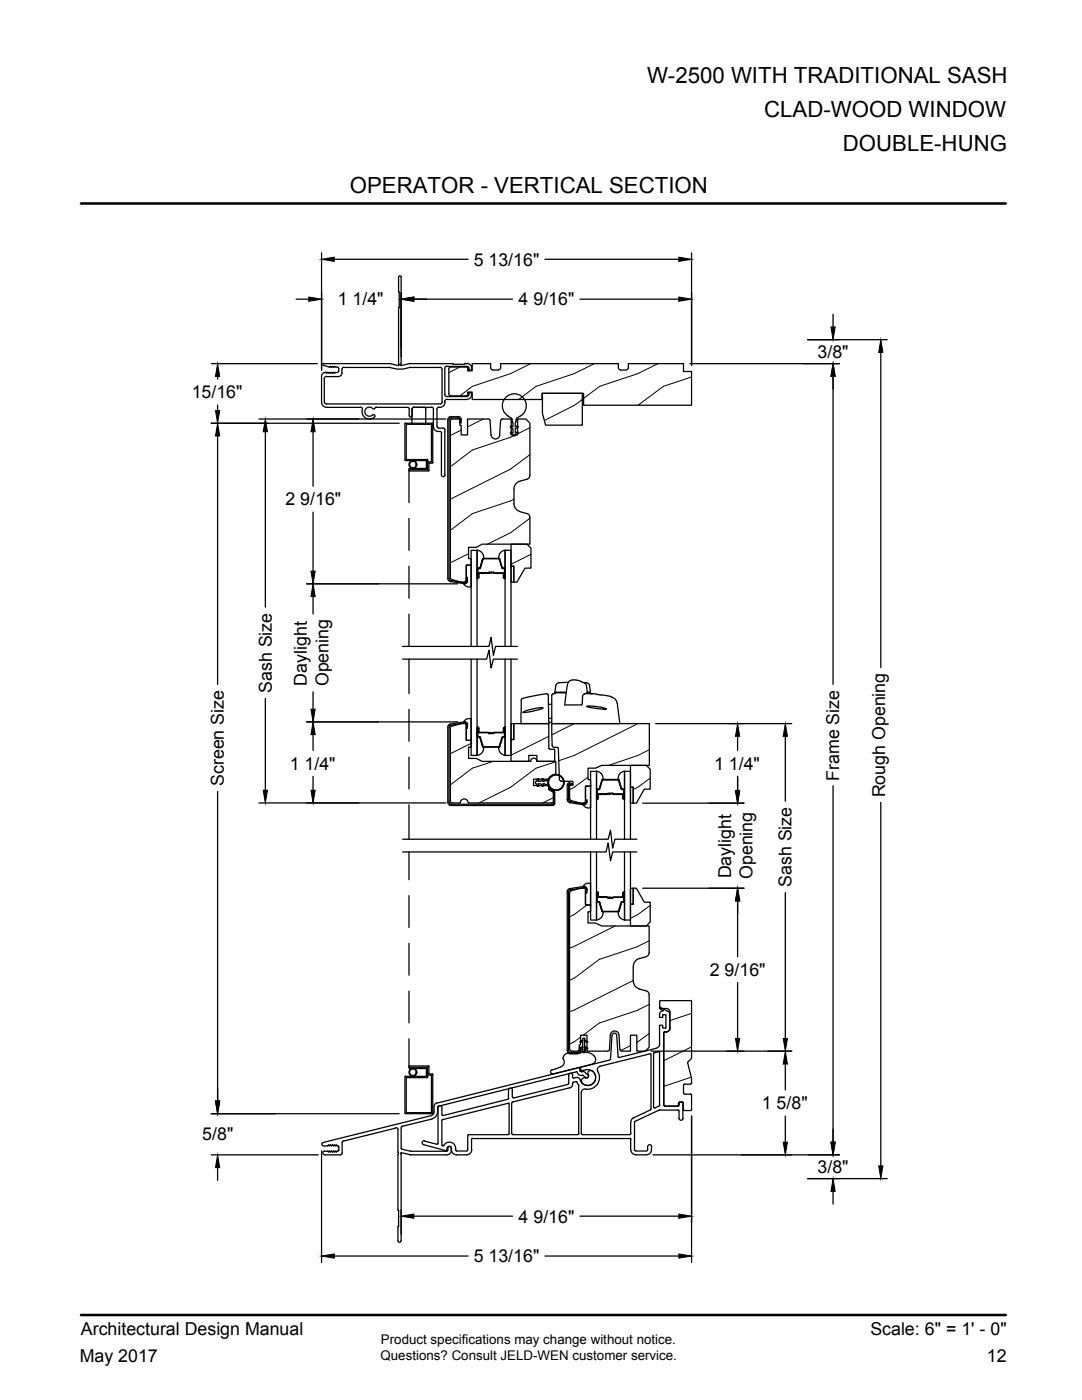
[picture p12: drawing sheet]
<svg xmlns="http://www.w3.org/2000/svg" width="216mm" height="279mm" viewBox="0 0 216 279" stroke-linecap="round" stroke-linejoin="round" font-family="sans-serif">
<g fill="none" stroke="#000" stroke-width=".25">
<path d="M59.1 59.7h2.5M64.2 50.5v23.3M66.7 51.7h26.7M79.6 58.3h.1M79.7 58.3l-.1 3.1M80 55.3v17.3M80.1 55.3l-.3-.3-.3 .3 .1 2.9M82.6 59.7h19.7M108.7 51.7h26.8M115.7 59.7h19.8M138 50.5v22.4M42.1 72.6h21.2"/>
<path d="M43.4 75.1v.6M64.2 75.1v5.2a1.04 1.04 0 0 0 1 1h6.7M64.5 72.9l1.3 .3M64.6 72.6h13.2M64.6 72.5l-.2 .2 .2 .2M65.1 74.4l-.2-.1a.78 .78 0 0 0-.7 .8M65.1 74.4h.1M65.1 75.2h2.4M65.1 75.1l-.2 .1-.2 .3v4.7l.4 .4h22.7h.3l.2-.4M65.8 74.4h.1M65.8 74.3l-.4 .1-.1-.1-.1 .1M65.8 73.2v.1"/>
<path d="M65.8 73.2h.2M66 73.2v.1M66 74.3l.2 .1M66 74.4h-.2M66.2 73.2h-.2M66.2 74.4h.2M66.2 73.2h.2M66.4 73.2h.2M66.6 73.2h.2M66.7 73.2l.6 .1M67.3 74.4h-.7l-.1-.1-.1 .1M67.3 73.3l.2 .1 .1 .6"/>
<path d="M67.6 74l-.3 .3M68.2 73.7v.7M68.3 74.4a.78 .78 0 0 1-.8 .8M68.6 73.3h9.1M68.6 73.3h-.2l-.2 .4M77.7 73.3h.1M77.8 73.3l.9 .2M77.8 72.5h.1M77.8 72.6l1.7 .4 .2-.2-.1-.1M78.7 73.5l1.3 .2 .9-.2M79.6 61.4v11.2M80 72.7l-.1 .1 .2 .2"/>
<path d="M81.7 72.6l-1.6 .4M81.8 73.3l-1 .2M81.8 72.6h8.5M81.8 72.5h-.1M81.9 73.3h5.9M81.9 73.3h-.1M87.8 73.3h.2l.2 .4M88.2 73.7v6.5M88.8 78.7l.2 .4h.2h4h.2l.2-.4M88.8 73.5v5.3M89.1 73.1h4.1M89.1 79.7h4.1"/>
<path d="M89.2 73.1h-.2l-.2 .4M89.2 79.7h-.2l-.2 .4M90.3 72.5l.1 .2M90.4 72.7h2.3M92.7 72.6v.1M92.8 72.6h.4M92.8 72.5v.1M92.9 73.3l-2.9-.1-.2 .1-.2 .3v5.2l.4 .2h2.9M93 73.2l.2 .1 .2 .3M93.2 72.5a.95 .95 0 0 1 .9 1M93.2 73.1h.2l.2 .4M93.4 78.6l-.2 .4h-.2"/>
<path d="M93.5 73.5a.29 .29 0 0 0 .3 .4 .29 .29 0 0 0 .3-.4M93.5 78.8a.3 .3 0 0 1 .3-.5 .3 .3 0 0 1 .3 .5M94.1 78.7a.95 .95 0 0 1-.9 1M97.9 73.4l.2 .3 .2 .1M97.9 73.4v-.8h-3.7v1.4h-.9v-.4M98.3 73.8h1.2M99.9 73.4v-.8h23.5v.8M99.9 73.4l-.2 .3-.2 .1M108.2 78.5h8v6.4h-7.3l-.7-2.4zM123.4 73.4l.2 .3 .2 .1M123.8 73.8h1.2M125.4 73.4v-.8h11v1.5h1.6v6.8h-21.6v-2.4h-8.3v1.2h-13.9v-1.5h-.9v.4"/>
<path d="M125.4 73.4l-.2 .3-.2 .1M137.7 72.6h29.8M161.1 67.8h15.9M166.2 62.7v2.5M166.2 75.1v61.5M175.8 70.3v62.9M42.1 84.5h37.6M43.4 80.8v1.1M43.4 87v49.6M51.7 83.6h37.3M52.9 86.2v35M62.5 86.2v10.8"/>
<path d="M71.9 81.3a.39 .39 0 0 1 .4 .5 1.46 1.46 0 0 0 .7 1.6 1.46 1.46 0 0 0 1.8-.2M74.4 81.5a.93 .93 0 0 0-1.4 .1 .93 .93 0 0 0 .2 1.3 .93 .93 0 0 0 1.3-.2l.3 .2v.3M75.1 81.3h6.3l.2 .3M75.1 81.3l-.5 .3-.2-.1M80.8 84.6v7.2l.1 .1M80.9 91.9h4M80.9 84.5h5.3M80.9 84.4l-.1 .2M81.1 91.6l.1 .1M81.2 91.7h4.1v1.9M81.2 84.7h4.8M81.2 84.6l-.1 .2v6.8"/>
<path d="M81.6 93.8l.2 .2M81.6 93.6v6.7M81.6 81.6v1.4M81.7 83l.3 .2 .2-.2M81.7 94h3.8M81.8 93.4l-.2 .2M82.2 81.6v1.4M82.6 81.3h-.2l-.2 .4v2.8M84.6 81.3h.2l.2 .4M84.9 81.7v2.8M85 91.9l.1 .1M85.1 92v1.4"/>
<path d="M85.1 93.3l-.1 .2h-3.3M85.4 93.6l-.2 .1h-3.4M85.6 93.8l-.1 .2M85.7 92.4h.5M85.7 92.4l-.1 .1v1.4M86 92.2l-.7 .1M86 84.6l.1 .2M86.1 81.3h-3.5l-.3 .3M86.1 84.8v7.2M86.1 81.3h.2l.2 .4M86.1 92l-.1 .2M86.2 84.4l.2 .2"/>
<path d="M86.3 84.6v7.7M86.4 92.3l-.2 .1M86.5 81.7v3.5M86.5 85.2a1.11 1.11 0 0 0 1.4 .9l.2 .4M87.6 81.3h-.2l-.2 .4v3.4l.2 .3h1M88.1 86.5v8.3a.36 .36 0 0 0 .3 .3 .36 .36 0 0 0 .4-.3M88.4 85.4l.2 .1 .2 .3M88.8 80.1v.2M88.8 85.8v9M88.8 80.3a1.06 1.06 0 0 1-1.2 1M89.4 83.8v31.6a.66 .66 0 0 0 .5 .7M89.6 83.8v31.6l.3 .4 2.7 .5 .3-.1 .1-1h.2v.7v-.7h-.2v-2.3v2.9l-.4 .3"/>
<path d="M90 83.4h1.4M90 83.2h1.4M90 83.4h-.2l-.2 .4M90 83.1a.66 .66 0 0 0-.6 .7M90.2 83.6h1.2M90.3 83.6l-.4 .2v.2v31.3l.3 .4M91.4 83.4h.2l.2 .4M91.4 83.1a.66 .66 0 0 1 .7 .7M91.4 83.6l.4 .2v1.1h.2v1.9h1.3v-3.2h4.1M91.8 83.8v.6h.2v-.6M97.4 83.6l.4 .4M97.8 84l.2 2.8"/>
<path d="M98 86.8a.87 .87 0 0 0 .9 .8 .87 .87 0 0 0 .8-.8M100.3 83.6h1.7v3.2h1.3v-3.2h1.6l.8 .8v10.5a.78 .78 0 0 1-.5 .7 2.61 2.61 0 0 0-2.6 1.6v3.4M100.3 83.6l-.4 .4-.2 2.8M101.4 83l.6 .4 .2 .4M101.4 83a2.39 2.39 0 0 1-.6-3.6 2.39 2.39 0 0 1 3.7 0 2.39 2.39 0 0 1-.7 3.6M101.9 85.3l.4 .3v.9l-.3-.3M101.9 86.5l.4 .3M102.1 85l-.2 .1v.2M102.1 86.3h-.2v.2M102.2 83.8v.2M102.2 84l.1 .4M102.3 84.4v.8l-.3-.2"/>
<path d="M102.4 86.8l.2 .2 .3-.2M102.8 84.4v.8l.4-.2M103 84.2l-.1 .2M103 83.8l-.1 .4M103.2 85l.2 .1-.1 .2M103.3 85.3l-.5 .3v.9l.5-.2v.2M103.3 86.5l-.5 .3M103.8 83l-.6 .4-.2 .4M61.2 116.5h30.1M62.5 102.2v11.8M62.5 119.1v3.4M81.6 103.5v6.3"/>
<path d="M81.6 113v6.4M90.2 115.7l1.8 .5h.6M93.2 112.7l-.2 .2M93.3 115.9l-.2 .5-.6 .1M94 112.7v4.4a1.21 1.21 0 0 1-1.5-.6l-2.6-.5M94.1 112.6l-.2 .2h-.7M95.2 109.8a1.46 1.46 0 0 1 1.3 1.6M95.2 113.6v1.6M95.3 115.2l.1 .2M95.4 115.4l-.2 .1M95.4 114.5v.7M95.6 114.4h1.8l.7-.1h-2.5l-.1 .2"/>
<path d="M95.6 114.4v.8l-.2 .2M95.7 113.4l-.4 .1M95.7 113.5l-.3 .1v1.6h.1M95.8 113.3l-.1 .1M95.9 113.3l.5-1.8h3.2l.5 1.8 .6 .2-.1 1.8-.1-.8M95.9 113.3l-.2 .2M96.3 111.6l-.5 1.7M96.5 111.4h3.1l.1 .1M96.5 111.4l-.2 .1M99.7 111.6l.5 1.7M100.2 113.3l.5 .2v1.7l-.1 .2-.2-.2v-.8M100.4 114.4h-1.9l-.1-.1-.9-.1 2.9 .1 .2 .2"/>
<path d="M100.6 115.4l.2 .1M100.8 109.8a1.46 1.46 0 0 0-1.3 1.6M102 113h.5v3.2h-.5zM102 108.6h3.1l.8 .8v4h-1.1l-1.6 2.8h-.7v-3.2h-.5zM102.6 100.5a1.59 1.59 0 0 0 1.1 1.6M103.7 102.1l1.4 .4M105.2 102.5a.78 .78 0 0 1 .5 .7v5.4h-9.5l-1.2 .6h-1.5v2.3h.5v1.2M52.9 139.4v18.3M62.5 138.1v3.4M80.3 129h17.3l.4-1.8 .5 3.6 .4-1.8h4.3M80.3 131.5h16.8l.5-1.7 .4 3.5 .5-1.8h4.7M81.6 122.6v6.4"/>
<path d="M81.6 131.5v6.9M94 129v-19.2h1.2v19.2M94 131.5v19.3h1.2v-19.3M100.8 129v-19.2h1.2v19.2M100.8 131.5v19.3M102 131.5v19.3h-1.2M109.1 138.4l-4.9 1M109.1 138.5h.2l.1 .2 .1 5.7h-5.5v-4.7l.2-.3M110.3 138.5a.75 .75 0 0 0-.2 .9v5h13.6l-.5-4a1.49 1.49 0 0 0-1.3-1.3M110.5 138.4h-.1M110.7 138.1h2.3M110.7 138.1l.1 .2"/>
<path d="M110.8 138.3h2.2M110.8 138.3l-.4 .2M111.5 136.3l-.5 .3-.3 1.5M113.4 136.2l-1.9 .1M114.2 135.7l-.4 .1a2.11 2.11 0 0 0-.7 1.9l-.4 3 3.4-.1 .2-1.8 .2-.2M114.2 135.7h.7M114.9 135.7a2.64 2.64 0 0 1 2.1 1.2l.2 1.3-.5 .3M116.5 136.2l.6 .1M116.7 138.5l-.2 .1M117 136.3a.58 .58 0 0 1 .6 .5l.2 1.3M117.1 138.3h.7M117.2 138.1h.6"/>
<path d="M117.8 138.3l.3 .2-1.2-.1M117.8 138.1v.2M118.2 138.4l.9 .1M119.1 138.6l.9 .1M120 138.7l2 .3M43.4 158v61.7M61.2 144.1h30.1M62.5 146.6v3.1M62.5 155v2.7M81.6 141.6v6.3M81.6 151.1v6.4M89.9 159.8v.2l.4 .2h1.5a.78 .78 0 0 1 .8-.8 .78 .78 0 0 1 .8 .8h16.7"/>
<path d="M89.9 145.3v14.6M89.9 144.5a.66 .66 0 0 0-.5 .6v15M89.9 144.7l-.3 .4v15M92.5 144l.6 .2 .2 .5M92.6 144.4h-.6l-1.8 .5-.3 .4M92.6 144.4h.2l.2 .4M93 147.6l.2 .2h.7M93 144.7v.6h.2v-.6v.6h-.2v2.3M93 144.7l-.1-.3-.3-.1-2.7 .5M93 144.8v2.8M93.9 147.7l.2 .2M94 147.9v1.2h-.5v2.3h1.5l1.2 .5h9.7v-.1"/>
<path d="M94 143.5a1.21 1.21 0 0 0-1.5 .6l-2.6 .4M95.2 145.1l.2 .1M95.2 145.3v1.7M95.3 147l.4 .2M95.4 145.3h.1M95.4 147l.3 .1M95.4 145.3v1.7M95.4 145.2l-.1 .1M95.4 145.2l.2 .1M95.4 145.3v.8M95.5 146.1l.1 .1 2.5 .1-2.5-.2M95.6 145.3v.8"/>
<path d="M95.7 147.1l.1 .1M95.7 147l.2 .2M95.8 147.2l.5 1.8M95.9 147.2l.6 1.8h3.1l.5-1.8M96.3 149l.2 .1M96.5 149.1a1.46 1.46 0 0 1-1.3 1.7M99.5 149.1a1.46 1.46 0 0 0 1.3 1.7M99.7 149l-.1 .1h-3.1M100.2 147.2l-.5 1.8M100.3 147.1l-.1 .1M100.4 145.3l.2-.1 .1 .1M100.4 145.3v.8"/>
<path d="M100.5 145.3h.2M100.5 145.3v.8M100.6 146.1l-.2 .1h-1.8l-.1 .2h-1v-.1h.9l.1-.2h1.9M100.7 147l-.5 .2M100.7 145.3v1.7M100.7 147l-.4 .2M100.8 145.1l-.2 .1M102 144.4h.5v3.2h-.5zM105.9 151.7a.66 .66 0 0 1 .6-.4 .66 .66 0 0 1 .6 .4M106.6 141.8l1.8-.5a8.5 8.5 0 0 0-3.9 .7l-.2 .2 1.6-.2M106.6 141.9l-.6 .1M107 156.4l.2 .5"/>
<path d="M107 155.9l-.2 .3 .2 .2M107.1 151.8v.1h3.8v2.4l-.2 .2a1.58 1.58 0 0 0-1.2 1h-3v1.3h3v.7l.7 .5M107.2 155.5l-.2 .5M107.3 155.5l.2-.1v.2M107.5 156.7v.2h-.2M108.5 155.6l-.2-.2-.4 .5h-.6l.2-.3M108.5 156.7l-.2 .2-.4-.5h-.6l.2 .3M108.5 155.6l-.2 .3 .4-.1M108.5 156.4h-.2l.2 .3M108.5 156.4l.8 .3M108.9 155.8h.1M108.9 156.6h.1"/>
<path d="M109.4 140.6h.7M109.5 143.4h.6M109.5 149.4v-5h-7v3.2h-.5v4.3h3.5v-1.1h1.6v1.1h3.6v-2.2M109.5 144.2h.6M109.5 149.3l.2 .2M109.7 149.5h.8l.2 .2M109.8 155.1l-.7 .6-.3 .1M109.8 155.1a1.59 1.59 0 0 0 0 2.2l-.6-.5M110.3 158l.2 .3M110.4 158l.1 .2M110.4 158.2v2.2M110.5 157.9l-1-.6v.2l.9 .6"/>
<path d="M110.5 159.8l-.2 .4h-.2M110.5 157.8l.2 .4M110.6 149.2h.6l.2 .1 .2 6.2 .4 .4M110.6 149.2l-.4-.4-.1-4.4h19.5v8.4h-9.6l-1.2 .5h-1.5v2.3h.5v1.2M110.7 158.2v2.2M112 155.9h2.3v.8h-.6v2.7M113.2 159.5a.67 .67 0 0 0 .5 .7l2.7 .4a1.21 1.21 0 0 0 1.5 .6M113.2 156.6v3M113.4 159.5l.4 .4M113.6 156.4l-.2 .2v3M113.7 156.3l.6 .1-.1 .3-.6-.2M113.7 156.2l-.3 .1-.2 .3"/>
<path d="M113.7 159.4l.3 .4M113.7 159.9l2.7 .5 .3-.1 .2-.3M113.9 159.8l2 .5h.5M116.8 159.9v-2.9v2.6h.3v.4v-.4h-.3v.4M116.9 159.8l-.2 .4h-.2M117 156.9l-.2 .1M117.1 160l-.2 .5-.5 .1M117.9 156.8l-.2 .1h-.7M119.1 153.9a1.46 1.46 0 0 1 1.2 1.7M119.1 157.7v1.7M119.1 159.3l.2 .2M119.2 157.7v1.7"/>
<path d="M119.2 159.3l.1 .1M119.2 157.5h.3M119.2 157.6h.3M119.3 159.5l-.2 .1M119.3 157.5l-.2 .1M119.3 157.6h-.1M119.3 159.3v.1M119.4 158.6v.8M119.4 159.3l-.1 .2M119.4 158.6h1.8l.7-.2h-2.5l-.1 .2v.8M119.6 157.4l-.1 .1M120.1 155.7l-.5 1.8"/>
<path d="M120.3 155.7h3l.6 1.8M120.3 155.6l-.6 1.8-.2 .2M120.5 141.5l-3.5-.5a10.1 10.1 0 0 1 4 .4l-.5 .1h.4M123.3 155.5h-3l-.2 .2M123.4 155.5l.1 .2M123.4 155.6v.1M123.5 155.7l.5 1.7 .6 .2M123.9 157.4l.6 .2M124.2 158.6v.8M124.3 158.6h-2l-.1-.2-.9-.1 2.9 .1 .2 .2v.8M124.3 159.3l.1 .2M124.4 159.3h.1"/>
<path d="M124.4 159.5l.2 .1M124.4 157.7v1.7M124.6 159.3l-.2 .2M124.6 157.7v1.7M124.6 153.9a1.46 1.46 0 0 0-1.2 1.7M125.8 152.8h3.2l.7 .7v4h-1.1l-1.6 2.8h-.6v-3.2h-.6zM125.8 157.1h.6v3.2h-.6zM130.8 144.4h27.2M147.2 147v2.7M147.2 154.9v2.8M156.7 147v12.9M166.2 156.8v71.1"/>
<path d="M51.7 160.2h37.3M80.3 167.5h41.1l.4-1.8 .4 3.6 .5-1.8h4.4M80.3 170h40.6l.5-1.8 .4 3.6 .4-1.8h4.9M81.6 160.6v6.9M81.6 170v5.6M81.6 178.7v6.4M89.4 160.1a.66 .66 0 0 0 .6 .7h20.3M89.6 160.1l.1 .2 .3 .2h20.3M110.5 160.4l-.2 .1M110.7 160.4l-.4 .3M113.2 178v31.6M113.4 178v31.6"/>
<path d="M113.7 178.2v31.2M113.7 177.3a.66 .66 0 0 0-.5 .7M113.8 177.6l-.4 .4M114 177.7l-.3 .4M116.4 176.9l.5 .1 .2 .5M116.4 177.2l-2.7 .4M116.4 177.1l.3 .1 .2 .3M116.4 177.3h-.5l-2 .5M116.5 177.2l.2 .1 .2 .3M116.8 177.6v.6h.3v-.6v.6h-.3v2.3M116.8 177.6v2.9M117.8 170v13.6h1.2v-13.6"/>
<path d="M117.8 176.3v5.7h-.5v2.2h1.5l1.2 .6h9.5v5.4a.78 .78 0 0 1-.6 .7M117.8 167.5v-13.6h1.2v13.6M117.9 176.3a1.21 1.21 0 0 0-1.5 .6l-2.7 .4M119.1 177.9l.2 .1M119.1 178.2v1.7M119.1 179.9l.2 .1M119.2 179.9h.3M119.3 178l-.2 .2M119.3 178l.1 .2M119.3 178.2v.7l.1 .2 2.5 .1v-.2h-2.4M119.3 178.2h-.1v1.7h.1M119.4 178.2v.7"/>
<path d="M119.4 178.9l.1 .1M119.5 179.9l.2 .2M124.2 178.2l.1 .7M124.4 178l.2 .2v1.7l-.2 .2h-.4l-.5 1.8-.1 .1M124.4 178l-.1 .2M124.4 178.2v1.7M124.5 178.2l-.1-.1v.8l-.2 .2h-1.8l-.1 .2h-1l.9-.1 .1-.2h1.9M124.5 179.9l-.6 .2M124.6 167.5v-13.6h1.2v13.6M124.6 170v13.6M124.6 177.9l-.2 .1M125.8 177.3h.6v3.1h-.6z"/>
<path d="M125.8 170v13.6h-1.2M126.4 177.3h.6l1.6 2.8h1.1v3.9l-.7 .8h-3.2v-4.4h.6zM128.3 177.3h20.1M128.3 160.3h20.1M147.2 179.8v11.1M156.7 178.2v29M175.8 160.1v72.6M81.6 188.3v6.3M81.6 197.8v6.3M116.8 180.5l.2 .1M117 180.6h.7M117.7 180.6l.2 .1"/>
<path d="M119.2 180.1h.3M119.5 180l.1 .1M119.6 180.1l.6 1.8 3.1 .1M119.7 180.1l.5 1.8 3.2-.1M120.3 182a1.46 1.46 0 0 1-1.2 1.6M123.4 182a1.46 1.46 0 0 0 1.2 1.6M123.9 180.1l-.5 1.7M126.4 192.8v3M126.4 195.8a1.59 1.59 0 0 0 1.2 1.6M127.5 197.4l1.4 .3a.78 .78 0 0 1 .6 .8v10.5l-.7 .8h-1.7v-3.2h-1.3v3.2l-1.9-.1-.2-.3-.2-2.8M128.9 190.9a2.44 2.44 0 0 0-2.5 1.5v.4M131.6 199.9v1.2l.2 .2"/>
<path d="M131.8 199.7h6M131.8 199.7l-.2 .1M137.8 199.7l.2 .1M138 199.9v11.3l-.8 .8 .8 3.2v.9l-.2 .2M147.2 196.1v11.1M80.8 214.9v7.2l.1 .2M80.9 214.8l-.1 .1M81.1 215.2v6.7M81.2 215l-.1 .2M81.6 207.3v5.8l.2 .1M81.7 212.7h3.8M81.7 213.2h3.2"/>
<path d="M81.8 212.7l-.2 .1M81.8 213h3.4M85 213.2l.1 .2M85.1 213.4v1.3M85.1 214.7l-.1 .1h-4.1M85.2 213l.2 .1-.1 1.8M85.3 214.5l.7 .1M85.4 214.9l-.2 .2h-4M85.5 212.7h.1v1.5l.1 .1M85.7 214.3h.5M86 214.5l.1 .2M86.1 214.7v7.2"/>
<path d="M86.2 214.3l.2 .2M86.3 214.5v7.6M101.3 219.4l-12.9 3.2M101.5 219.2l-.1 .2M102.2 217.6v1.3M102.3 217.5a.4 .4 0 0 0-.4-.4 .4 .4 0 0 0-.4 .4v1.7M102.3 218.9l.2 .2M110.1 213.5a.4 .4 0 0 0-.2 .5 .4 .4 0 0 0 .4 .3M111.8 213l-1.7 .5M112.4 211.1v.3M112.4 211.4a1.04 1.04 0 0 1-.6 1.6M113.2 209.6a.66 .66 0 0 0 .6 .7"/>
<path d="M113.3 216.4l-10.8 2.7M113.4 209.6l.2 .4h.2h1.4h.2l.2-.4M113.7 217.1l-11.5 2.9-.1 6.2 .2 .2M113.7 209.4l.2 .3 .2 .1 1.3-.1 .2-.3M113.7 210.3a.99 .99 0 0 0-1.3 .8M114.2 215l.3 .1M114.2 214.6v.4M114.3 214.6a.4 .4 0 0 0-.4-.4 .4 .4 0 0 0-.4 .4v1.6l-.2 .2M114.3 216.4a.78 .78 0 0 1-.6 .7M114.4 216l.6-.2 .4 .7M114.4 216l-.2 .4M114.8 215.1l-.3 .1"/>
<path d="M114.9 215a.78 .78 0 0 1 .9 .6M115.2 214.1a.77 .77 0 0 0 1 .5M115.2 214l-.2-.1-27.6 6.9M115.5 216.5v.2M115.5 216.7v9.5M115.5 213l.2 .2M115.6 209.6v-.6h.3v.6M115.6 209.4v-.9h.3v-1.9h1.2v3.2h4.1M115.7 213.2l.2 .6M115.8 209.1l.5-.3v.3l-.4 .2M115.8 207.9l.5-.4v.3l-.4 .2M115.8 209.1l-.1 .2h.2"/>
<path d="M115.8 207.8l-.1 .2h.2M115.9 213.7l.2 .2M115.9 209.6a.66 .66 0 0 1-.7 .7h-1.5M116.1 213.9h.1M116.1 213.9l.7 .1M116.2 209.9l-.5 .3h-.5M116.2 213.7a1.74 1.74 0 0 1 2.7 1.4 1.59 1.59 0 0 1-1.4 1.5 1.59 1.59 0 0 1-1.7-1M116.2 209.4l-.1 .5M116.2 214.6h.2M116.2 213.7l-.2-.2-.1 .2M116.3 207.4v2.5l-.1-.4M116.3 207.3l.2-.1 .2 .1"/>
<path d="M116.3 209.9l.2 .2 .2-.2M116.7 207.4v2.5v-.5v.1M116.8 209.4v.1M116.8 214.1l.5 .4a.36 .36 0 0 1 0 .5 .36 .36 0 0 1-.5 0l-.4-.4M116.8 209.9a2.33 2.33 0 0 1 2.1 1.5l-.2 .5-.5 .5M116.8 209.6v.3M116.9 217.3l-.6 .2-.3 .6v8.1M116.9 215.1a.66 .66 0 0 0-.8 .3 .66 .66 0 0 0 .1 .8M117.2 209.1l.1 .2h-.2l-.4-.2v-.3l.5 .3M117.2 207.8l.1 .2h-.2l-.4-.2v-.3l.5 .4M118.1 212.4l-30.9 7.7M118.2 213.7a.59 .59 0 0 0-.8 .2 .59 .59 0 0 0 .1 .8l-.3 .4h-.3"/>
<path d="M118.2 213.8a1.59 1.59 0 0 1 .3 2.2 1.59 1.59 0 0 1-2.3 .2M119.3 213.9a2.35 2.35 0 0 1-.1 2.5 2.35 2.35 0 0 1-2.3 1M121.7 209.4l-.5 .4M121.7 211.6l-5.9 1.4-.1 .7h.3M121.8 206.6l-.2 2.8M121.8 206.6a.87 .87 0 0 1 .8-.8 .87 .87 0 0 1 .9 .8M121.8 211.3l-.1 .2M122.1 206.6l-.3 4.7M122.2 206.6a.44 .44 0 0 1 .4-.4 .44 .44 0 0 1 .4 .4M123 206.6l.3 4.3 .2 .1 7.4-1.8a.99 .99 0 0 0 .7-.9M129.9 210.5l-.1-.2-10 2.5-.5 .4v.7M129.9 210.5v10.8"/>
<path d="M129.9 209.8h28.1M130.6 210.1l-.2 .2v10.7l.3 .1M131.4 209.9l-.9 .2M131.4 209.9l.2 .2M131.6 210.1v10.5M131.8 201.1l1.4 .7M131.8 201.3h1.1M131.8 201l-.2 .1 .1 .2 .7 .4M132.4 201.7a.78 .78 0 0 0-.8 .8v.5h.6v-.5h.7v2.7h-.7v-.6h-.6v3.7M132.6 205.9l-.2 .2v14.5M132.7 206l-.2 .2M132.9 201.3a.78 .78 0 0 1 .8 .7"/>
<path d="M133.3 201.8l.2 .2 .2 .5M133.6 202.5v2.7M133.7 205.1a.84 .84 0 0 1-1.1 .8M133.7 202.1v3.1M133.7 205.2a.83 .83 0 0 1-1 .8M136.4 216.5v1.7M136.4 218.1l.2 .2M136.6 216.4h1.2M136.6 218.4h1.2M136.6 216.3l-.2 .2M137.8 218.3l.2 .2M138 218.5l-.1 3.1h-1.3"/>
<path d="M156.7 212.4v5.1M42.1 230.5h21.4M42.1 222.3h37.6M43.4 233v2.6M64.2 229.7v22.2M64.4 228l-.2 .4 .3 .3M64.5 228.7h.9M64.8 229.8h.6M64.8 229.7a.36 .36 0 0 0-.4 .4 .36 .36 0 0 0 .4 .3M65.4 229.7h.1M65.4 229.8l.1 .1M65.5 228.6l-.1 .1"/>
<path d="M65.5 228.5l-.1 .2M65.5 229.9h.1M65.5 228.5h.1M65.6 228.5l.1 .2M65.7 229.8l-.1 .1M65.7 229.7h.1M65.7 228.6h.1M65.8 229.8l.2 .1 .1-.1M65.8 228.7l.2-.2 .1 .2M66.1 229.7h.1M66.1 228.6h.1M66.2 229.8l.2 .1"/>
<path d="M66.4 228.5l.1 .2M66.4 228.5l-.2 .2M66.5 229.8l-.1 .1M66.5 229.7h.1M66.5 228.6h.1M66.6 229.8l.1 .1M66.7 228.5l-.1 .2M66.7 229.9h.1M66.7 228.5h.1M66.7 228.5l.2 .2M66.9 229.8l-.2 .1M66.9 229.7h.1"/>
<path d="M66.9 228.6h.1M67 229.8l.1 .1 .2-.1M67 228.7l.1-.2 .2 .2M67.3 228.6v.1M67.3 228.7h.1M67.3 229.7h.1M67.4 228.7l.2 .2M67.6 229v.5M67.6 229.5l-.3 .3M68.3 228.1v2M68.3 230.1l-.2 .3-.2 .1h-3.1M68.6 227.7l-.3 .3"/>
<path d="M78.9 225.1l-10.3 2.6M78.9 225.1a.4 .4 0 0 1 .5 .4M79.4 225.5l.1 4.6M79.5 230.3v11.2M79.5 230.1v.1M80 229.1l.2 .2 1.7 .5h7.2l.3-.2v-.4M80.1 230.1l1.7 .3M80.1 230l-.1 .2v17.4M80.3 224.7l-.3 .4v4.1M80.9 222.3h5.3M81.1 221.9l.1 .2M81.2 222.1h4.8"/>
<path d="M84.7 227.7a.41 .41 0 0 0-.5 .2 .41 .41 0 0 0 .3 .5l4.4 1.2 .3-.1M86.1 221.9l-.1 .2M86.2 223.3l-5.9 1.5M86.4 222.1l-.2 .2M86.6 220.9v1M86.6 221.9a.78 .78 0 0 1-.6 .7l-21.6 5.4M87.2 220.1a.78 .78 0 0 0-.6 .7M87.4 221.1v7.2l-.2 .1-2.5-.7M87.4 221.1a.4 .4 0 0 1 .4-.4 .4 .4 0 0 1 .4 .4M87.5 220.7l-.2 .2a1.79 1.79 0 0 1-1.1 2.4M88.2 221.1v1.3l.2 .2M88.2 223.6v4.9l.2 .2"/>
<path d="M88.4 228.6h.1a1.27 1.27 0 0 1 1.4-.6 1.27 1.27 0 0 1 1 1.2M89.2 229.1a.42 .42 0 0 1 .5-.4 .42 .42 0 0 1 .4 .5 .36 .36 0 0 0-.4-.4 .36 .36 0 0 0-.3 .4M89.3 229.1l-.2 .4M90 229.2v.4M90.1 229.6a.91 .91 0 0 1-.9 .9h-7.4M90.1 229.4a1.04 1.04 0 0 0 1 1.1h2a1.04 1.04 0 0 0 1-1.1M90.1 229.2v.3M90.9 229.5l.2 .2M90.9 229.2v.3M91.1 229.7h2M93.3 229.5l-.2 .2M93.5 226.5h7.9"/>
<path d="M93.5 226.4l-.2 .2v2.9M94.3 227.2h31.4M94.3 227.2l-.2 .2v2.1M101.4 220.2l-13.1 3.2-.1 .2M101.4 220.2l.2 .1M101.6 220.4v5.8M101.6 226.2l-.2 .2M102.3 226.5h13M115.5 226.2l-.2 .2M116 226.2l.2 .2M116.2 226.5h9.5M125.7 227.2l.2 .2"/>
<path d="M125.8 224v2.2M125.8 227.4v2.1M125.9 229.5a.95 .95 0 0 0 .9 .9M125.9 226.2l-.2 .2M126.4 223.1l-.4 .3-.1 .5M126.6 224v5.5M126.6 229.5l.2 .2M126.8 230.5h2.2M126.8 229.7h2.2M129.2 229.5l-.2 .2M129.9 221.3l-.1 .2-3.4 1.6M130 229.5a.95 .95 0 0 1-1 .9"/>
<path d="M130 228.9v.6M130 228.8a.4 .4 0 0 0-.4-.4 .4 .4 0 0 0-.4 .4v.7M130.3 230.5h37.2M131.5 220.7l-.8 .4M131.5 221.5l-4.7 2.3-.2 .1M131.6 221.5h3.7M131.6 221.5h-.1M131.6 220.5l-.1 .2M132.4 220.5l.2 .2h2.6M132.5 220.5l.2 .2M132.6 220.8h2.7M135.3 221.5l.2 .2"/>
<path d="M135.4 220.5l-.2 .2M135.5 220.5l-.2 .2M135.5 220.3a.4 .4 0 0 1 .4-.4 .4 .4 0 0 1 .4 .4M135.5 221.7v1.5a.4 .4 0 0 0 .4 .4 .4 .4 0 0 0 .4-.4M135.5 220.3v.3M136.3 220.3v2.9M136.3 220.1v1.4M136.4 221.4l.2 .2M136.4 220.1l-.2-.2h-.6l-.2 .6M138 222.7v29.2M156.7 222.7v5.2M161.1 235.2h15.9"/>
<path d="M166.2 237.8v2.5M66.7 250.7h26.7M79.4 247.6a.32 .32 0 0 0 .3 .3 .32 .32 0 0 0 .3-.3M79.4 244.9v2.7M79.5 244.7l-.1 .1M79.5 241.5l.1 .2M79.5 241.7v2.9M79.6 244.6l-.1 .1M82.6 242.7h19.7M108.7 250.7h26.8M115.7 242.7h19.8"/>
<circle cx="82.4" cy="92.7" r=".78"/>
<circle cx="82.4" cy="92.7" r=".66"/>
<circle cx="111" cy="156.2" r="1.59"/>
<circle cx="111" cy="156.2" r="1.5"/>
<circle cx="82.4" cy="214" r=".78"/>
<circle cx="82.4" cy="214" r=".66"/>
</g>
<g fill="none" stroke="#000" stroke-width=".2">
<path d="M91.8 73.3l-2.2 1.1M105.9 72.6l-4 2-7.6 2.5-2.5 1.9M116.2 79.7l-1.6 1.2-6 3M118.6 72.6l-4 2-7.6 2.5-3.5 2.6M131.3 72.6l-4 2-7.6 2.5-3.3 2.4M138 75.2l-5.6 1.9-5.1 3.8M92 85.8l-2.1 1.1M96.5 83.6l-3.2 1.6M102.6 99.6l-8.3 2.9-4.4 3.3M102.8 86.8l-.9 .5-7.6 2.5-4.4 3.3M105.7 90.7l-3.8 2.9-12 6M105.7 85.4l-2.4 1.2"/>
<path d="M93.5 110.5l-3.6 1.8M105.7 103.4l-3.8 2.9-4.6 2.3M105.9 110.6l-3.9 2M94 148.4l-4.1 2M98.4 151.9l-4.1 1.4-4.4 3.3M109.5 147l-7.5 3.7M110.4 159.2l-2.1 1M110.9 152l-3.9 1.3-5.1 3.8-6.3 3.1M114.6 144.4l-4.5 2.3M117.3 155.1l-2.7 2-.9 .5M127.3 144.4h.1M127.3 144.4l-12.7 6.4-3.1 1"/>
<path d="M129.6 149.6l-2.3 1.2-5.9 2M129.7 155.3l-2.4 1.8-.9 .5M114.6 188.9l-.9 .3M117.1 180.6l-2.5 1.9-.9 .5M119.7 191.4l-5.1 3.8-.9 .5M122.8 184.8l-8.2 4.1M126.4 195.7l-11.8 5.9-.9 .3M127.3 188.9l-7.6 2.5M129.5 187.8l-2.2 1.1M129.7 180.7l-2.4 1.8-1.5 .8M115.9 207l-1.3 .9-.9 .5M125.8 208.7l-2 1"/>
<path d="M129.5 206.3l-2.4 1.7M129.5 200.5l-2.2 1.1-7.6 2.5-3.3 2.5M137.9 215l-5.5 1.8M138 208.9l-5.6 2.8M138 202.2l-4.3 1.5"/>
</g>
<g fill="#000" stroke="#000" stroke-width=".2">
<path d="M61.6 59.3l2.6 .4-2.6 .4zM64.2 51.7l2.5-.4v.9zM80 59.7l2.6-.4v.8zM135.5 51.3l2.5 .4-2.5 .5zM135.5 59.3l2.5 .4-2.5 .4zM43.4 72.6l.4 2.5h-.8zM166.2 72.6l.5 2.5h-.9zM165.8 65.2h.9l-.5 2.6zM175.8 67.8l.4 2.5h-.9zM43.4 84.5l.4 2.5h-.8zM43 81.9h.8l-.4 2.6zM52.9 83.6l.5 2.6h-.9z"/>
<path d="M62.5 83.6l.4 2.6h-.9zM62.5 116.5l.4 2.6h-.9zM62 114h.9l-.4 2.5zM52.5 157.7h.9l-.5 2.5zM62 141.5h.9l-.4 2.6zM62 157.7h.9l-.4 2.5zM62.5 144.1l.4 2.5h-.9zM146.8 157.7h.8l-.4 2.6zM147.2 144.4l.4 2.6h-.8zM156.7 144.4l.4 2.6h-.8zM147.2 177.3l.4 2.5h-.8zM43 219.7h.8l-.4 2.6z"/>
<path d="M146.8 207.2h.8l-.4 2.6zM156.3 207.2h.8l-.4 2.6zM156.7 209.8l.4 2.6h-.8zM43.4 230.5l.4 2.5h-.8zM156.3 227.9h.8l-.4 2.6zM165.8 227.9h.9l-.5 2.6zM166.2 235.2l.5 2.6h-.9zM175.3 232.7h.9l-.4 2.5zM64.2 250.7l2.5-.5v.9zM80 242.7l2.6-.4v.8zM135.5 250.2l2.5 .5-2.5 .4zM135.5 242.3l2.5 .4-2.5 .4z"/>
</g>
<path d="M16.2 40.6h184.5M16.2 262.4h184.5" fill="none" stroke="#000" stroke-width=".51"/>
<g font-size="4.4">
<text x="129.1" y="16.7">W-2500 WITH TRADITIONAL SASH</text>
<text x="152.5" y="23.3">CLAD-WOOD WINDOW</text>
<text x="168.2" y="30.1">DOUBLE-HUNG</text>
<text x="69.8" y="38.5">OPERATOR - VERTICAL SECTION</text>
</g>
<g font-size="3.5">
<text x="94.5" y="53">5 13/16&quot;</text>
<text x="67.4" y="60.9">1 1/4&quot;</text>
<text x="103.5" y="60.9">4 9/16&quot;</text>
<text x="163.1" y="71.4">3/8&quot;</text>
<text x="38.3" y="79.5">15/16&quot;</text>
<text x="57" y="100.9">2 9/16&quot;</text>
<text x="61.2" y="136.8" transform="rotate(-90 61.2 136.8)">Daylight</text>
<text x="65.5" y="137" transform="rotate(-90 65.5 137)">Opening</text>
<text x="54.2" y="138.3" transform="rotate(-90 54.2 138.3)">Sash Size</text>
<text x="57.8" y="153.6">1 1/4&quot;</text>
<text x="142.5" y="153.6">1 1/4&quot;</text>
<text x="167.5" y="155.8" transform="rotate(-90 167.5 155.8)">Frame Size</text>
<text x="44.7" y="156.9" transform="rotate(-90 44.7 156.9)">Screen Size</text>
<text x="176.6" y="159.1" transform="rotate(-90 176.6 159.1)">Rough Opening</text>
<text x="145.9" y="175.3" transform="rotate(-90 145.9 175.3)">Daylight</text>
<text x="150.2" y="175.4" transform="rotate(-90 150.2 175.4)">Opening</text>
<text x="157.9" y="177" transform="rotate(-90 157.9 177)">Sash Size</text>
<text x="141.6" y="194.8">2 9/16&quot;</text>
<text x="152" y="221.4">1 5/8&quot;</text>
<text x="40.4" y="227.6">5/8&quot;</text>
<text x="163.1" y="234.1">3/8&quot;</text>
<text x="103.5" y="244">4 9/16&quot;</text>
<text x="94.5" y="251.9">5 13/16&quot;</text>
<text x="16.2" y="266.5">Architectural Design Manual</text>
<text x="173.7" y="266.5">Scale: 6&quot; = 1' - 0&quot;</text>
<text x="15.9" y="271.8">May 2017</text>
<text x="196.9" y="271.8">12</text>
</g>
<g font-size="2.7">
<text x="76" y="268.2">Product specifications may change without notice.</text>
<text x="75.9" y="271.4">Questions? Consult JELD-WEN customer service.</text>
</g>
</svg>
